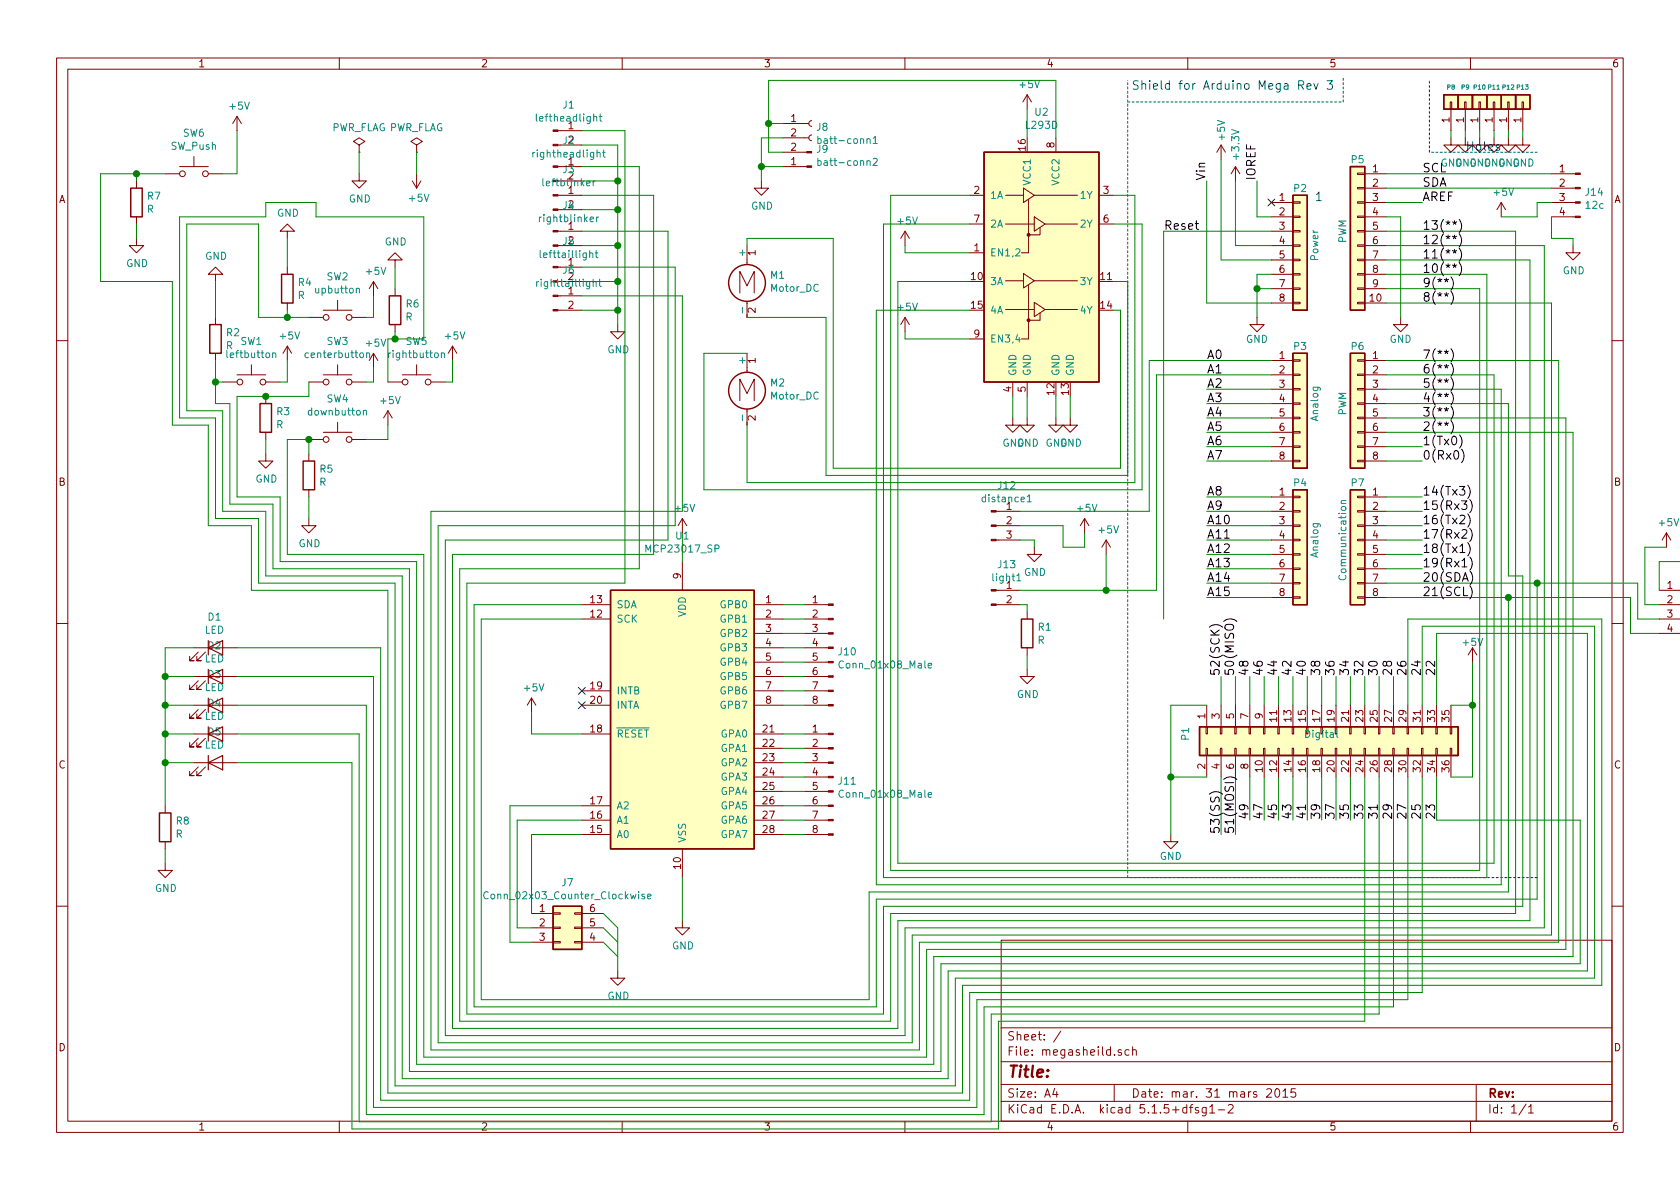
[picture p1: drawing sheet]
<svg xmlns="http://www.w3.org/2000/svg" width="297mm" height="210mm" viewBox="0 0 297 210" stroke-linecap="round" stroke-linejoin="round" font-family="sans-serif">
<g fill="none" stroke="#840000" stroke-width=".18">
<path d="M10 10.3h277v189.9h-277zM12 12.2h273v186.1h-273zM60 10.3v1.9M110 10.3v1.9M160 10.3v1.9M181.6 16.8v2.5M181.6 16.8l-.8 1.2M181.6 16.8l.8 1.2M210 10.3v1.9M256.4 18h.3v1.3h-.3zM256.5 19.3v3.8M259 18h.2v1.3h-.2z"/>
<path d="M259.1 19.3v3.8M260 10.3v1.9M261.5 18h.2v1.3h-.2zM261.6 19.3v3.8M264 18h.3v1.3h-.3zM264.2 19.3v3.8M266.6 18h.2v1.3h-.2zM266.7 19.3v3.8M269.1 18h.3v1.3h-.3zM269.2 19.3v3.8M24.1 32v1.3M24.1 38.3v1.3"/>
<path d="M29.2 30.7h2.5M31.7 29.5h5.1M34.3 27.7v1.8M36.8 30.7h2.6M41.9 20.6l-.8 1.2M41.9 20.6v2.5M41.9 20.6l.8 1.2M63.5 30.7v1.3h1.3l-1.3 1.3-1.3-1.3h1.3M63.5 25.6l1-.6-1-.6-1 .6 1 .6v1.3M63.5 26.9h.1M72.9 32l.8 1.3M73.7 25.6l1-.6-1-.6-1.1 .6 1.1 .6v1.3"/>
<path d="M73.7 26.9h.1M73.7 30.7v2.6M74.4 32l-.7 1.3M98.7 25.6h4.2M98.7 23.1h4.2M98.7 29.5h4.2M98.7 37.1h4.2M98.7 34.5h4.2M99.1 32h3.8M134.6 32v1.3h1.3l-1.3 1.2-1.3-1.2h1.3M138.4 29.5h4.2M138.4 24.4h4.6"/>
<path d="M138.4 21.8h4.6M138.4 26.9h4.2M143.5 23.9l-.3 .1-.2 .3 .1 .4 .4 .2M143.5 21.3l-.3 .1-.2 .4 .1 .3 .4 .2M171.4 34.5h2.6M171.4 39.6h2.6M177.8 34.5h3.2M177.8 39.6h5.1M181 33.3l1.9 1.2-1.9 1.3zM181.9 35.3v9.4h-1.3M182.9 38.3l1.9 1.3-1.9 1.3zM182.9 34.5h7.6"/>
<path d="M184.8 39.6h5.7M186.7 24.4v2.5M194.3 34.5h2.5M194.3 39.6h2.5M215.9 25.6v2.6M215.9 25.6l-.8 1.3M215.9 25.6l.8 1.3M218.4 29.5v2.5M218.4 29.5l-.7 1.2M218.4 29.5l.8 1.2M224.8 35.8h3.8M224.8 38.3h3.8"/>
<path d="M228.6 38.2h1.3v.3h-1.3zM228.6 35.7h1.3v.2h-1.3zM240 38.2h1.3v.3h-1.3zM240 35.7h1.3v.2h-1.3zM240 33.1h1.3v.3h-1.3zM240 30.6h1.3v.3h-1.3zM241.3 30.7h3.8M241.3 33.3h3.8M241.3 35.8h3.8M241.3 38.3h3.8M256.5 24.4v1.2h1.3l-1.3 1.3-1.2-1.3h1.2M259.1 24.4v1.2h1.2l-1.2 1.3-1.3-1.3h1.3"/>
<path d="M261.6 24.4v1.2h1.3l-1.3 1.3-1.3-1.3h1.3M264.2 24.4v1.2h1.2l-1.2 1.3-1.3-1.3h1.3M265.4 35.8l-.7 1.3M265.4 35.8v2.5M265.4 35.8l.8 1.3M266.7 24.4v1.2h1.3l-1.3 1.3-1.3-1.3h1.3M269.2 24.4v1.2h1.3l-1.3 1.3-1.2-1.3h1.2M274.3 30.7h4.2M274.3 33.3h4.2M274.3 35.8h4.2M274.3 38.3h4.2M24.1 42.2v1.2h1.3l-1.3 1.3-1.2-1.3h1.2"/>
<path d="M38.1 48.5h-1.3l1.3-1.3 1.3 1.3h-1.3v1.3M38.1 56.1v1.3M50.8 40.9h-1.3l1.3-1.3 1.3 1.3h-1.3v1.3M50.8 47.2v1.3M50.8 53.6v1.3M54.6 56.1h2.5M57.1 54.9h5.1M59.7 53.1v1.8M62.2 56.1h2.6M66 49.8l-.7 1.2M66 49.8v2.5M66 49.8l.8 1.2"/>
<path d="M69.8 46h-1.2l1.2-1.3 1.3 1.3h-1.3v1.2M69.8 51v1.3M69.8 57.4v1.3M98.7 54.9h4.2M98.7 43.4h4.2M98.7 40.9h4.2M98.7 47.2h4.2M98.7 52.3h4.2M99.1 49.8h3.8M109.2 57.4v1.3h1.3l-1.3 1.2-1.3-1.2h1.3M130.8 51.8v-3.8l1.3 2.5 1.2-2.5v3.8M132.1 43.4v3.4"/>
<path d="M132.1 53.3v2.8M160 40.9v2.5M160 56.1v2.6M160 56.1l-.7 1.3M160 56.1l.8 1.3M160 40.9l-.7 1.3M160 40.9l.8 1.3M171.4 44.7h2.6M171.4 59.9h2.6M177.8 54.7h5.1M177.8 49.7h3.2M181 48.4l1.9 1.3-1.9 1.2z"/>
<path d="M181.9 50.4v9.5h-1.3M182.9 53.5l1.9 1.2-1.9 1.3zM182.9 49.7h7.6M183.9 55.4v1.2h-2M183.9 40.3v1.2h-2M184.8 54.7h5.7M222.2 56.1v1.3h1.3l-1.3 1.3-1.2-1.3h1.2M224.8 43.4h3.8M224.8 40.9h3.8M224.8 53.6h3.8M224.8 46h3.8M224.8 48.5h3.8"/>
<path d="M224.8 51h3.8M228.6 48.4h1.3v.2h-1.3zM228.6 50.9h1.3v.3h-1.3zM228.6 53.5h1.3v.2h-1.3zM228.6 45.8h1.3v.3h-1.3zM228.6 40.8h1.3v.2h-1.3zM228.6 43.3h1.3v.3h-1.3zM240 45.8h1.3v.3h-1.3zM240 48.4h1.3v.2h-1.3zM240 50.9h1.3v.3h-1.3zM240 53.5h1.3v.2h-1.3zM240 43.3h1.3v.3h-1.3z"/>
<path d="M240 40.8h1.3v.2h-1.3zM241.3 43.4h3.8M241.3 40.9h3.8M241.3 53.6h3.8M241.3 46h3.8M241.3 48.5h3.8M241.3 51h3.8M247.6 56.1v1.3h1.3l-1.3 1.3-1.2-1.3h1.2M278.1 43.4v1.3h1.3l-1.3 1.3-1.2-1.3h1.2M10 60.2h2M38.1 62.5v1.2M39.4 67.6h2.5"/>
<path d="M41.9 66.3h5.1M44.4 64.5v1.8M47 67.6h2.5M47 70.1v1.3M47 76.4v1.3M50.8 61.2l-.8 1.3M50.8 61.2v2.5M50.8 61.2l.8 1.3M54.6 67.6h2.5M54.6 77.7h2.5M57.1 66.3h5.1M57.1 76.4h5.1"/>
<path d="M59.7 64.5v1.8M59.7 74.7v1.7M62.2 67.6h2.6M62.2 77.7h2.6M66 62.5v2.5M66 62.5l-.7 1.2M66 62.5l.8 1.2M68.6 67.6h2.5M68.6 72.6l-.8 1.3M68.6 72.6v2.6M68.6 72.6l.7 1.3M71.1 66.3h5.1"/>
<path d="M73.7 64.5v1.8M76.2 67.6h2.5M80 61.2l-.8 1.3M80 61.2v2.5M80 61.2l.8 1.3M130.8 70.9v-3.8l1.3 2.5 1.2-2.5v3.8M132.1 62.5v3.3M132.1 72.3v2.9M179.1 73.9v1.3h1.2l-1.2 1.2-1.3-1.2h1.3M179.1 67.6v2.5M181.6 73.9v1.3h1.3l-1.3 1.2-1.3-1.2h1.3M181.6 67.6v2.5"/>
<path d="M186.7 73.9v1.3h1.3l-1.3 1.2-1.3-1.2h1.3M189.2 73.9v1.3h1.3l-1.3 1.2-1.2-1.2h1.2M224.8 66.3h3.8M224.8 63.7h3.8M224.8 68.8h3.8M224.8 71.4h3.8M224.8 73.9h3.8M224.8 76.4h3.8M224.8 79h3.8M228.6 76.3h1.3v.3h-1.3zM228.6 78.9h1.3v.2h-1.3zM228.6 73.8h1.3v.2h-1.3z"/>
<path d="M228.6 68.7h1.3v.3h-1.3zM228.6 66.2h1.3v.2h-1.3zM228.6 63.6h1.3v.3h-1.3zM228.6 71.2h1.3v.3h-1.3zM240 76.3h1.3v.3h-1.3zM240 78.9h1.3v.2h-1.3zM240 73.8h1.3v.2h-1.3zM240 68.7h1.3v.3h-1.3zM240 66.2h1.3v.2h-1.3zM240 63.6h1.3v.3h-1.3zM240 71.2h1.3v.3h-1.3zM241.3 66.3h3.8"/>
<path d="M241.3 63.7h3.8M241.3 68.8h3.8M241.3 71.4h3.8M241.3 73.9h3.8M241.3 76.4h3.8M241.3 79h3.8M285 60.2h2M47 80.3v1.2h1.3l-1.3 1.3-1.3-1.3h1.3M54.6 91.7v1.3h1.3l-1.3 1.2-1.3-1.2h1.3M54.6 80.3v1.2M54.6 86.6v1.3M120.6 91.7l-.7 1.3"/>
<path d="M120.6 91.7v2.5M120.6 99.3v5.1M120.6 91.7l.8 1.3M176.1 90.4h4.2M176.1 93h4.2M176.1 95.5h4.2M182.9 96.8v1.2h1.2l-1.2 1.3-1.3-1.3h1.3M191.8 91.7l-.8 1.3M191.8 91.7v2.5M191.8 91.7l.7 1.3M195.6 95.5l-.8 1.3M195.6 95.5v2.5"/>
<path d="M195.6 95.5l.7 1.3M224.8 81.5h3.8M224.8 87.9h3.8M224.8 90.4h3.8M224.8 93h3.8M224.8 95.5h3.8M224.8 98h3.8M228.6 81.4h1.3v.3h-1.3zM228.6 97.9h1.3v.3h-1.3zM228.6 92.8h1.3v.3h-1.3zM228.6 90.3h1.3v.2h-1.3zM228.6 87.8h1.3v.2h-1.3z"/>
<path d="M228.6 95.4h1.3v.2h-1.3zM240 97.9h1.3v.3h-1.3zM240 92.8h1.3v.3h-1.3zM240 90.3h1.3v.2h-1.3zM240 87.8h1.3v.2h-1.3zM240 95.4h1.3v.2h-1.3zM240 81.4h1.3v.3h-1.3zM241.3 81.5h3.8M241.3 87.9h3.8M241.3 90.4h3.8M241.3 93h3.8M241.3 95.5h3.8"/>
<path d="M241.3 98h3.8M294.6 94.2l-.7 1.3M294.6 94.2v2.6M294.6 94.2l.8 1.3M10 110.3h2M34.3 119.6h2.5M34.3 114.5h2.5M35.1 115.3l-1.6 1.5h.8h-.8v-.7M36.3 115.3l-1.5 1.5h.8h-.8v-.7M39.4 119.6h2.5M39.4 114.5h2.5M102.9 109.5h5"/>
<path d="M102.9 106.9h5M133.3 119.6h5.1M133.3 117.1h5.1M133.3 114.5h5.1M133.3 112h5.1M133.3 109.5h5.1M133.3 106.9h5.1M142.2 119.6h4.3M142.2 117.1h4.3M142.2 114.5h4.3M142.2 112h4.3M142.2 109.5h4.3"/>
<path d="M142.2 106.9h4.3M176.1 106.9h4.2M176.1 104.4h4.2M181.6 118.4v1.2h1.3l-1.3 1.3-1.3-1.3h1.3M181.6 108.2v1.3M181.6 114.5v1.3M224.8 100.6h3.8M224.8 103.1h3.8M224.8 105.7h3.8M228.6 100.5h1.3v.2h-1.3zM228.6 103h1.3v.2h-1.3zM228.6 105.5h1.3v.3h-1.3z"/>
<path d="M240 100.5h1.3v.2h-1.3zM240 103h1.3v.2h-1.3zM240 105.5h1.3v.3h-1.3zM241.3 100.6h3.8M241.3 103.1h3.8M241.3 105.7h3.8M260.3 114.5l-.7 1.3M260.3 114.5v2.6M260.3 114.5l.8 1.3M285 110.3h2M293.4 112h3.7M293.4 109.5h3.7"/>
<path d="M293.4 106.9h3.7M293.4 104.4h3.7M34.3 124.7h2.5M34.3 129.8h2.5M34.3 134.9h7.6M35.1 135.6l-1.6 1.6h.8h-.8v-.8M35.1 130.6l-1.6 1.5h.8h-.8v-.8M35.1 125.5l-1.6 1.5h.8h-.8v-.8M35.1 120.4l-1.6 1.5h.8h-.8v-.7M36.3 135.6l-1.5 1.6h.8h-.8v-.8M36.3 130.6l-1.5 1.5h.8h-.8v-.8M36.3 125.5l-1.5 1.5h.8h-.8v-.8"/>
<path d="M36.3 120.4l-1.5 1.5h.8h-.8v-.7M39.4 124.7h2.5M39.4 129.8h2.5M94 123.4l-.8 1.3M94 123.4v2.6M94 123.4l.7 1.3M102.9 124.7h5M102.9 122.2h5M102.9 129.8h5M133.3 124.7h5.1M133.3 122.2h5.1M133.3 129.8h5.1"/>
<path d="M133.3 132.3h5.1M133.3 134.9h5.1M133.3 137.4h5.1M133.3 139.9h5.1M142.2 124.7h4.3M142.2 122.2h4.3M142.2 129.8h4.3M142.2 132.3h4.3M142.2 134.9h4.3M142.2 137.4h4.3M142.2 139.9h4.3M213.2 128.5h.3v1.3h-.3z"/>
<path d="M213.2 132.3h.3v1.3h-.3zM213.4 124.7v3.8M213.4 133.6v3.8M215.8 128.5h.2v1.3h-.2zM215.8 132.3h.2v1.3h-.2zM215.9 124.7v3.8M215.9 133.6v3.8M218.3 128.5h.3v1.3h-.3zM218.3 132.3h.3v1.3h-.3zM218.4 124.7v3.8M218.4 133.6v3.8M220.9 128.5h.2v1.3h-.2z"/>
<path d="M220.9 132.3h.2v1.3h-.2zM221 124.7v3.8M221 133.6v3.8M223.4 128.5h.2v1.3h-.2zM223.4 132.3h.2v1.3h-.2zM223.5 124.7v3.8M223.5 133.6v3.8M225.9 128.5h.3v1.3h-.3zM225.9 132.3h.3v1.3h-.3zM226.1 124.7v3.8M226.1 133.6v3.8M228.5 128.5h.2v1.3h-.2z"/>
<path d="M228.5 132.3h.2v1.3h-.2zM228.6 124.7v3.8M228.6 133.6v3.8M231 128.5h.3v1.3h-.3zM231 132.3h.3v1.3h-.3zM231.1 124.7v3.8M231.1 133.6v3.8M233.6 128.5h.2v1.3h-.2zM233.6 132.3h.2v1.3h-.2zM233.7 124.7v3.8M233.7 133.6v3.8M236.1 128.5h.2v1.3h-.2z"/>
<path d="M236.1 132.3h.2v1.3h-.2zM236.2 124.7v3.8M236.2 133.6v3.8M238.6 128.5h.3v1.3h-.3zM238.6 132.3h.3v1.3h-.3zM238.8 124.7v3.8M238.8 133.6v3.8M241.2 128.5h.2v1.3h-.2zM241.2 132.3h.2v1.3h-.2zM241.3 124.7v3.8M241.3 133.6v3.8M243.7 128.5h.3v1.3h-.3z"/>
<path d="M243.7 132.3h.3v1.3h-.3zM243.8 124.7v3.8M243.8 133.6v3.8M246.3 128.5h.2v1.3h-.2zM246.3 132.3h.2v1.3h-.2zM246.4 124.7v3.8M246.4 133.6v3.8M248.8 128.5h.2v1.3h-.2zM248.8 132.3h.2v1.3h-.2zM248.9 124.7v3.8M248.9 133.6v3.8M251.3 128.5h.3v1.3h-.3z"/>
<path d="M251.3 132.3h.3v1.3h-.3zM251.5 124.7v3.8M251.5 133.6v3.8M253.9 128.5h.2v1.3h-.2zM253.9 132.3h.2v1.3h-.2zM254 124.7v3.8M254 133.6v3.8M256.4 128.5h.3v1.3h-.3zM256.4 132.3h.3v1.3h-.3zM256.5 124.7v3.8M256.5 133.6v3.8M29.2 152.6v1.3h1.3l-1.3 1.3-1.3-1.3h1.3"/>
<path d="M29.2 142.5v1.3M29.2 148.8v1.3M102.9 147.6h5M102.9 145h5M102.9 142.5h5M120.6 150.1v5.1M133.3 147.6h5.1M133.3 145h5.1M133.3 142.5h5.1M142.2 147.6h4.3M142.2 145h4.3M142.2 142.5h4.3"/>
<path d="M207 147.6v1.2h1.3l-1.3 1.3-1.3-1.3h1.3M10 160.2h2M94 161.5h3.8M94 164.1h3.8M94 166.6h3.8M97.8 166.5h1.3v.2h-1.3zM97.8 161.4h1.3v.3h-1.3zM97.8 164h1.3v.2h-1.3zM101.6 166.5h1.3v.2h-1.3zM101.6 161.4h1.3v.3h-1.3zM101.6 164h1.3v.2h-1.3zM102.9 161.5h3.8"/>
<path d="M102.9 164.1h3.8M102.9 166.6h3.8M109.2 171.7v1.3h1.3l-1.3 1.2-1.3-1.2h1.3M120.6 162.8v1.3h1.3l-1.3 1.2-1.2-1.2h1.2M177 166.3h108v32h-108zM285 160.2h2M60 198.3v1.9M110 198.3v1.9M160 198.3v1.9M177 194.8h108M177 191.8h108M177 187.8h108"/>
<path d="M177 181.8h108M186.5 192.5l-.4 1h1M186.8 193v1M187.6 182.3l-1.3 2M197 191.8v3M198.3 185.7a.37 .37 0 0 0-.6 .1l.1 .2 .5 .2v.1l-.2 .3-.4-.1M199.6 185.7l-.4-.1-.3 .3 .1 .6 .2 .1 .4-.1M200.3 185.7a.37 .37 0 0 1 .6 .1v.8M200.3 185.1v1.5M210 198.3v1.9M210.3 195.8h.6M210.9 195.3l-.4 .2v1.3"/>
<path d="M211.9 195.9l-.4-.1-.2 .2 .1 .3 .5 .1v.3h-.6M213.3 195.8v1.2l-.3 .3h-.4M213.3 195.9l-.5-.1-.3 .3 .1 .6 .2 .1 .5-.1M213.9 195.8l.4-.5v1.5M213.9 196.8h.9M215.4 196.3h1.1M217.2 195.5l.2-.2h.4l.2 .5-.9 1h.9M224 192.7l.2-.2h.3l.3 .2v.3v.2l-.9 .8h.9M225.6 192.6l.2-.1a.8 .8 0 0 1 .5 .8 .8 .8 0 0 1-.5 .7 1 1 0 0 1-.2-1.4zM226.8 193l.5-.5v1.5M226.8 194h.9M229 192.5h-.7l-.1 .7 .3-.1 .5 .1 .1 .2-.1 .5-.2 .1-.6-.1"/>
<path d="M260 198.3v1.9M261 191.8v6.5M269.8 195.2l-1.2 2M270.3 195.8l.4-.5v1.5M270.3 196.8h.8"/>
<circle cx="32.3" cy="30.7" r=".51"/>
<circle cx="36.3" cy="30.7" r=".51"/>
<circle cx="57.7" cy="56.1" r=".51"/>
<circle cx="61.7" cy="56.1" r=".51"/>
<circle cx="42.4" cy="67.6" r=".51"/>
<circle cx="46.5" cy="67.6" r=".51"/>
<circle cx="57.7" cy="77.7" r=".51"/>
<circle cx="57.7" cy="67.6" r=".51"/>
<circle cx="61.7" cy="67.6" r=".51"/>
<circle cx="61.7" cy="77.7" r=".51"/>
<circle cx="71.6" cy="67.6" r=".51"/>
<circle cx="75.7" cy="67.6" r=".51"/>
</g>
<g fill="none" stroke="#008484" stroke-width=".18">
<path d="M100.1 24.2v.9a.39 .39 0 0 1-.5 .4M100.1 35.6v.9a.39 .39 0 0 1-.5 .4M104.9 32v.9M105 20.7l.2-.1h.3v.8M105.2 32l-.3 .3M105.5 38.4v.8M105.6 27.1l.1-.2 .3 .1 .1 .8M105.8 38.4l-.3 .2M105.9 20.6h.5M106.1 20.2v1.1l.3 .1M106.5 26.9h.5M106.7 26.5v1.1l.3 .2"/>
<path d="M144.6 24.6l.4-.1 .2 .3-.1 .5h-.5M144.6 28.5l.4-.1 .2 .2-.1 .6h-.5M144.6 24.1v1.3M144.6 28v1.3M154.4 24.5l.4-.4v1.3M154.4 28.1l.5-.1 .2 .3-.8 1h.8M154.4 25.4h.7M269.7 28.1v1.3l-.7-1.3v1.3M270.3 28.1a.64 .64 0 0 1 .7 .6 .64 .64 0 0 1-.7 .7zM63 51.1l.2-.1h.3l.1 .8M94.9 49.8v.8M95.2 49.8l-.3 .2"/>
<path d="M95.5 44.3v1.1l.2 .2M100.1 42v.9a.39 .39 0 0 1-.5 .4M104.3 44.9l.1-.2 .3 .1 .1 .8M104.9 49.9l.2-.1 .3 .1v.7M105.2 44.7h.5M105.4 44.3v1.1l.3 .2M105.8 49.8h.5M106 49.4v1.1l.3 .1M48.2 62.5l.2-.1 .3 .1 .1 .7M48.2 62.4v.8M64.2 72.7l.2-.1h.3l.1 .8M64.8 62.5l.2-.1 .3 .1 .1 .7"/>
<path d="M64.8 62.4v.8M78 62.5l.2-.1 .3 .1 .1 .7M78 62.4v.8M181.6 87.8l.4-.3v1.2M181.6 88.7h.7M237.1 89h.9M238 88.5l-.8 .1-.1 .3 .2 .1M164.1 117.7l.6-.1v-.3h-.4l-.2 .2 .1 .6h.5M179.8 102.7h.7M236.4 129.1v1.1l.2 .2M86.3 157.8a.6 .6 0 0 0-.8 .4 .6 .6 0 0 0 .6 .7l.2-.1M113.9 158.2l-.2-.1-.2 .2v.2l.4 .1v.3h-.4"/>
<path d="M114.5 158.5l.6-.1-.1-.2-.3-.1-.2 .2 .1 .6h.4M164.1 140.6l.6-.1v-.3h-.4l-.2 .1 .1 .6h.5"/>
</g>
<g fill="#840000" stroke="#840000" stroke-width=".18">
<path d="M146.5 124.6h.8v.2h-.8z"/>
<path d="M146.5 122h.8v.3h-.8z"/>
<path d="M146.5 119.5h.8v.3h-.8z"/>
<path d="M146.5 117h.8v.2h-.8z"/>
<path d="M146.5 114.4h.8v.3h-.8z"/>
<path d="M146.5 111.9h.8v.2h-.8z"/>
<path d="M146.5 109.3h.8v.3h-.8z"/>
<path d="M146.5 106.8h.8v.3h-.8z"/>
<path d="M175.3 106.8h.8v.3h-.8z"/>
<path d="M175.3 104.3h.8v.2h-.8z"/>
<path d="M97.8 25.5h.9v.3h-.9z"/>
<path d="M97.8 23h.9v.2h-.9z"/>
<path d="M97.8 29.3h.9v.3h-.9z"/>
<path d="M97.8 37h.9v.2h-.9z"/>
<path d="M97.8 34.4h.9v.3h-.9z"/>
<path d="M146.5 147.4h.8v.3h-.8z"/>
<path d="M146.5 144.9h.8v.3h-.8z"/>
<path d="M146.5 142.4h.8v.2h-.8z"/>
<path d="M146.5 139.8h.8v.3h-.8z"/>
<path d="M146.5 137.3h.8v.2h-.8z"/>
<path d="M146.5 134.7h.8v.3h-.8z"/>
<path d="M146.5 132.2h.8v.3h-.8z"/>
<path d="M146.5 129.7h.8v.2h-.8z"/>
<path d="M97.8 43.3h.9v.3h-.9z"/>
<path d="M97.8 40.8h.9v.2h-.9z"/>
<path d="M142.6 26.8h.9v.2h-.9z"/>
<path d="M142.6 29.3h.9v.3h-.9z"/>
<path d="M97.8 47.1h.9v.3h-.9z"/>
<path d="M97.8 54.7h.9v.3h-.9z"/>
<path d="M97.8 52.2h.9v.2h-.9z"/>
<path d="M175.3 95.4h.8v.2h-.8z"/>
<path d="M175.3 92.8h.8v.3h-.8z"/>
<path d="M175.3 90.3h.8v.2h-.8z"/>
<path d="M278.5 38.2h.9v.3h-.9z"/>
<path d="M278.5 35.7h.9v.2h-.9z"/>
<path d="M278.5 33.1h.9v.3h-.9z"/>
<path d="M278.5 30.6h.9v.3h-.9z"/>
<circle cx="181.9" cy="56.6" r=".25"/>
<circle cx="181.9" cy="41.5" r=".25"/>
</g>
<g fill="none" stroke="#840000" stroke-width=".25">
<path d="M255.3 16.8h2.5v2.5h-2.5zM257.8 16.8h2.5v2.5h-2.5zM260.3 16.8h2.6v2.5h-2.6zM262.9 16.8h2.5v2.5h-2.5zM265.4 16.8h2.6v2.5h-2.6zM268 16.8h2.5v2.5h-2.5zM23.1 33.3h2v5h-2zM174 26.9h20.3v40.7h-20.3zM228.6 34.5h2.5v20.4h-2.5zM238.8 29.5h2.5v25.4h-2.5zM37.1 57.4h2v5.1h-2zM49.8 48.5h2v5.1h-2z"/>
<path d="M68.8 52.3h2.1v5.1h-2.1zM46 71.4h2v5h-2zM228.6 62.5h2.5v20.3h-2.5zM238.8 62.5h2.5v20.3h-2.5zM53.6 81.5h2v5.1h-2zM228.6 86.6h2.5v20.3h-2.5zM238.8 86.6h2.5v20.3h-2.5zM107.9 104.4h25.4v45.7h-25.4zM180.6 109.5h2v5h-2zM212.1 128.5h45.7v5.1h-45.7zM28.2 143.8h2v5h-2zM97.8 160.3h5.1v7.6h-5.1z"/>
<circle cx="132.1" cy="50" r="3.3"/>
<circle cx="132.1" cy="69.1" r="3.3"/>
</g>
<g fill="#ffffc2" stroke="#ffffc2" stroke-width=".18">
<path d="M97.8 160.3h5.1v7.6h-5.1z"/>
<path d="M107.9 104.4h25.4v45.7h-25.4z"/>
<path d="M255.3 16.8h2.5v2.5h-2.5z"/>
<path d="M228.6 62.5h2.5v20.3h-2.5z"/>
<path d="M212.1 128.5h45.7v5.1h-45.7z"/>
<path d="M238.8 86.6h2.5v20.3h-2.5z"/>
<path d="M228.6 86.6h2.5v20.3h-2.5z"/>
<path d="M238.8 62.5h2.5v20.3h-2.5z"/>
<path d="M238.8 29.5h2.5v25.4h-2.5z"/>
<path d="M228.6 34.5h2.5v20.4h-2.5z"/>
<path d="M268 16.8h2.5v2.5h-2.5z"/>
<path d="M265.4 16.8h2.6v2.5h-2.6z"/>
<path d="M262.9 16.8h2.5v2.5h-2.5z"/>
<path d="M257.8 16.8h2.5v2.5h-2.5z"/>
<path d="M174 26.9h20.3v40.7h-20.3z"/>
<path d="M260.3 16.8h2.6v2.5h-2.6z"/>
</g>
<path d="M36.8 119.6l2.6-1.2v2.5zM36.8 114.5l2.6-1.2v2.5zM36.8 113.3v2.5M36.8 118.4v2.5M36.8 134.9l2.6-1.3v2.5zM36.8 129.8l2.6-1.3v2.6zM36.8 124.7l2.6-1.3v2.6zM36.8 123.4v2.6M36.8 128.5v2.6M36.8 133.6v2.5" fill="none" stroke="#840000" stroke-width=".2"/>
<path d="M199.4 18h38.1M237.5 18v-4.4M252.7 26.9v-12.7M271.8 26.9h-19.1M199.4 155.2v-141M271.8 155.2h-72.4" fill="none" stroke="#0000c2" stroke-width=".18" stroke-dasharray=".4 .4"/>
<g fill="none" stroke="#008400" stroke-width=".18">
<path d="M181.6 19.3v5.1M24.1 30.7v1.3M24.1 39.6v2.6M29.2 30.7h-11.4v19.1h12.7v25.4h6.3v17.8h7.6v11.4h24.2v88.9h101.6v-19.1h113v-64.7h-34.3v15.2M41.9 23.1v7.6h-2.5M63.5 26.9v3.8M73.7 26.9v3.8M102.9 23.1h7.6v80h-28v76.2h73.7v-19h113v-58.5h-2.5v-30.4h-21.6M102.9 34.5h12.7v63.5h-35.6v83.9h78.7v-19.1h111.8v-116.8h-25.4M102.9 29.5h10.1v71.1h-31.7v80h76.2v-19.1h110.5v-120.6h-22.9M102.9 25.6h6.3v31.8M102.9 32h6.3"/>
<path d="M102.9 37.1h6.3M134.6 29.5h3.8M135.9 21.8h2.5M138.4 24.4h-3.8v7.6M171.4 34.5h-13.9v119.4h104.1v-102.9h-16.5M171.4 39.6h-15.2v115.6h106.7v-106.7h-17.8M186.7 24.4v-10.2h-50.8v12.7h2.5M196.8 39.6h5.1v47h-77.4v-24.1h7.6M196.8 34.5h3.9v50.8h-68.6v-10.1M213.4 32v21.6h11.4M215.9 28.2v17.8h8.9M218.4 32v11.4h6.4"/>
<path d="M222.2 32v6.3h2.6M245.1 30.7h29.2M245.1 33.3h29.2M245.1 35.8h6.4M245.1 38.3h2.5v17.8M256.5 23.1v1.3M259.1 23.1v1.3M261.6 23.1v1.3M264.2 23.1v1.3M266.7 23.1v1.3M269.2 23.1v1.3M274.3 35.8h-2.5v2.5h-6.4"/>
<path d="M274.3 38.3v3.9h3.8v1.2M38.1 49.8v6.3M50.8 42.2v5M50.8 54.9v1.2M54.6 56.1h-8.9v-16.5h-12.7v33h6.4v17.8h7.6v11.4h24.1v88.9h96.5v-19h113.1v-59.7h-26.7v12.7M66 52.3v3.8h-1.2M69.8 47.2v3.8M69.8 58.7v1.2M102.9 40.9h15.2v54.6h-39.4v87.6h81.3v-19h113v-120.7h-27.9M102.9 52.3h17.7v38.1h-44.4v95.3h86.4v-19.1h113v-102.9h-30.5M102.9 43.4h6.3M102.9 47.2h16.5v45.8h-41.9v91.4h83.8v-19.1h113v-111.7h-29.2"/>
<path d="M102.9 49.8h6.3M102.9 54.9h6.3M132.1 43.4v-1.2h15.2v40.6h50.8v-27.9h-1.3M160 43.4v1.3h11.4M160 58.7v1.2h11.4M171.4 49.8h-12.7v102.8h105.5v-86.3h-19.1M171.4 54.9h-16.5v101.6h110.5v-87.7h-20.3M196.8 49.8h2.6v34.3h-53.4v-28h-13.9M222.2 51h2.6M224.8 40.9h-19.1v68.6M224.8 48.5h-2.6v7.6M38.1 63.7v7.7h2.5v17.7h7.7v11.5h24.1v88.9h94v-19.1h113v-25.4h-25.4v-7.6"/>
<path d="M38.1 67.6h1.3M47 77.7v2.6M50.8 63.7v3.9h-1.3M54.6 67.6v2.5h-12.7v17.8h7.6v11.4h24.2v88.9h91.4v-19h113v-92.8h-33M66 65v2.6h-1.2M68.6 67.6v-7.7h6.3v-21.6h-19v-2.5h-8.9v2.5h-15.3v35.6h6.4v17.8h7.6v11.4h24.1v88.9h99.1v-19h113v-62.3h-30.4v14M68.6 75.2v2.5h-3.8M80 63.7v3.9h-1.3M179.1 70.1v3.8M181.6 70.1v3.8M186.7 70.1v3.8M189.2 70.1v3.8"/>
<path d="M213.4 73.9h11.4M213.4 76.4h11.4M213.4 71.4h11.4M213.4 79h11.4M213.4 68.8h11.4M224.8 63.7h-21.6v26.7h-22.9M224.8 66.3h-20.3v38.1h-24.2M245.1 73.9h31.8v94h-113.1v19h-88.9v-88.9h-24.1v-20.3h3.8v2.6M245.1 79h6.4M54.6 87.9v3.8M120.6 94.2v5.1M180.3 95.5h2.6v1.3"/>
<path d="M180.3 93h7.7v3.8h3.8v-2.6M195.6 98v6.4M213.4 95.5h11.4M213.4 98h11.4M213.4 87.9h11.4M213.4 90.4h11.4M213.4 93h11.4M213.4 81.5h11.4M245.1 95.5h6.4M245.1 98h6.4M245.1 87.9h6.4M245.1 90.4h6.4"/>
<path d="M245.1 93h6.4M245.1 81.5h6.4M294.6 96.8h-3.8v10.1h2.6M297.1 99.3h-3.7v5.1M29.2 119.6h5.1M34.3 114.5h-5.1v28M41.9 119.6h24.1v76.2h106.7v-19h76.2v-39.4M41.9 114.5h25.4v80.1h104.1v-19.1h80.1v-38.1M138.4 109.5h3.8M138.4 114.5h3.8M138.4 119.6h3.8M138.4 112h3.8"/>
<path d="M138.4 106.9h3.8M138.4 117.1h3.8M180.3 106.9h1.3v1.3M181.6 115.8v2.6M213.4 103.1h11.4M213.4 105.7h11.4M213.4 100.6h11.4M215.9 119.6v5.1M218.4 119.6v5.1M221 119.6v5.1M223.5 119.6v5.1M226.1 119.6v5.1"/>
<path d="M228.6 119.6v5.1M231.1 119.6v5.1M233.7 119.6v5.1M236.2 119.6v5.1M238.8 119.6v5.1M241.3 119.6v5.1M243.8 119.6v5.1M245.1 103.1h44.5v6.4h3.8M245.1 105.7h43.2v6.3h5.1M245.1 100.6h6.4M246.4 119.6v5.1M260.3 117.1v20.3h-3.8"/>
<path d="M266.7 105.7v52h-113v19.1h-68.6v-67.3h17.8M271.8 103.1v55.9h-116.9v19h-71.1v-71.1h19.1M29.2 129.8h5.1M29.2 134.9h5.1M29.2 124.7h5.1M41.9 129.8h21.6v68.6h111.8v-19.1h68.5v-41.9M41.9 124.7h22.9v72.4h109.2v-19.1h72.4v-40.6M41.9 134.9h20.3v64.7h114.3v-19h64.8v-43.2M94 126v3.8h8.9M138.4 129.8h3.8M138.4 134.9h3.8M138.4 124.7h3.8"/>
<path d="M138.4 137.4h3.8M138.4 122.2h3.8M138.4 139.9h3.8M138.4 132.3h3.8M207 137.4h6.4M213.4 124.7h-6.4v22.9M215.9 137.4v10.2M218.4 137.4v10.2M221 137.4v7.6M223.5 137.4v7.6M226.1 137.4v7.6M228.6 137.4v7.6"/>
<path d="M231.1 137.4v7.6M233.7 137.4v7.6M236.2 137.4v7.6M238.8 137.4v7.6M256.5 124.7h3.8M29.2 150.1v2.5M102.9 145h-11.5v19.1h2.6M102.9 147.6h-8.9v13.9M102.9 142.5h-12.7v24.1h3.8M120.6 155.2v7.6M138.4 147.6h3.8M138.4 145h3.8"/>
<path d="M138.4 142.5h3.8M106.7 161.5l2.5 2.6v7.6M106.7 164.1l2.5 2.5M106.7 166.6l2.5 2.6"/>
</g>
<g fill="none" stroke="#000" stroke-width=".18">
<path d="M256.8 39.2l.4 .2 .4-.2M258 38.8a1.78 1.78 0 0 1 0 2.3M256.5 51.5a1.78 1.78 0 0 1 0 2.3M256.5 49a1.78 1.78 0 0 1 0 2.3M256.8 46.9l.4 .1 .4-.1M256.8 44.3l.4 .2 .4-.2M256.8 41.8l.4 .1 .4-.1M258 46.4a1.78 1.78 0 0 1 0 2.4M258 43.9a1.78 1.78 0 0 1 0 2.3M258 41.3a1.78 1.78 0 0 1 0 2.4M256.5 64.2a1.78 1.78 0 0 1 0 2.3M256.5 74.4a1.78 1.78 0 0 1 0 2.3"/>
<path d="M256.5 71.8a1.78 1.78 0 0 1 0 2.4M256.5 69.3a1.78 1.78 0 0 1 0 2.3M256.5 66.7a1.78 1.78 0 0 1 0 2.4M256.5 61.7a1.78 1.78 0 0 1 0 2.3M258.1 76.9a1.78 1.78 0 0 1 0 2.3M258.4 79.4a1.78 1.78 0 0 1 0 2.4M259.5 85.8a1.78 1.78 0 0 1 0 2.3M259.5 90.9a1.78 1.78 0 0 1 0 2.3M259.5 96a1.78 1.78 0 0 1 0 2.3M259.9 88.3a1.78 1.78 0 0 1 0 2.4M259.9 93.4a1.78 1.78 0 0 1 0 2.4M259.9 98.5a1.78 1.78 0 0 1 0 2.3"/>
<path d="M213.8 110.9a1.7 1.7 0 0 1 2.4 0M216.4 109.9a1.7 1.7 0 0 1 2.3 0M259.9 103.6a1.78 1.78 0 0 1 0 2.3M259.9 101a1.78 1.78 0 0 1 0 2.4M216.4 137.8a1.7 1.7 0 0 1 2.3 0M213.8 140.4a1.78 1.78 0 0 1 2.4 0M230.8 142.3v.9M243.5 142.3v.9"/>
</g>
<path d="M229.6 15.1l.8-.1 .1-.2-.1-.4-.2-.1h-.6v1.5M230 15.1l.5 .7M231.1 15.3l.7-.2-.1-.2-.4-.1-.2 .2v.7h.6M232.3 14.8l.4 1 .3-1M234.6 14.3h1l-.5 .6 .4 .1v.6l-.2 .2h-.5l-.2-.2M265.1 25.6a.37 .37 0 0 0-.6 .2l.1 .2 .6 .3-.3 .3-.4-.1" fill="none" stroke="#0000c2" stroke-width=".18"/>
<g fill="#008400" stroke="#008400" stroke-width=".25">
<circle cx="38.1" cy="67.6" r=".51"/>
<circle cx="109.2" cy="54.9" r=".51"/>
<circle cx="109.2" cy="49.8" r=".51"/>
<circle cx="109.2" cy="43.4" r=".51"/>
<circle cx="109.2" cy="37.1" r=".51"/>
<circle cx="109.2" cy="32" r=".51"/>
<circle cx="195.6" cy="104.4" r=".51"/>
<circle cx="135.9" cy="21.8" r=".51"/>
<circle cx="134.6" cy="29.5" r=".51"/>
<circle cx="47" cy="70.1" r=".51"/>
<circle cx="29.2" cy="129.8" r=".51"/>
<circle cx="260.3" cy="124.7" r=".51"/>
<circle cx="207" cy="137.4" r=".51"/>
<circle cx="54.6" cy="77.7" r=".51"/>
<circle cx="50.8" cy="56.1" r=".51"/>
<circle cx="69.9" cy="59.9" r=".51"/>
<circle cx="222.3" cy="51" r=".51"/>
<circle cx="24.1" cy="30.7" r=".51"/>
<circle cx="29.2" cy="119.6" r=".51"/>
<circle cx="29.2" cy="134.9" r=".51"/>
<circle cx="266.7" cy="105.7" r=".51"/>
<circle cx="29.2" cy="124.7" r=".51"/>
<circle cx="271.8" cy="103.1" r=".51"/>
</g>
<path d="M224.2 35.2l1.2 1.2M225.4 35.2l-1.2 1.2M102.3 124.1l1.2 1.2M102.3 121.6l1.2 1.2M103.5 124.1l-1.2 1.2M103.5 121.6l-1.2 1.2" fill="none" stroke="#000084" stroke-width=".18"/>
<text font-size="2.8" fill="#840000" x="178" y="190.5">Title:</text>
<g font-size="2.1" fill="#0000c2">
<text x="200" y="15.9">Shield for Arduino Mega Rev 3</text>
<text x="259.1" y="26.7">Holes</text>
<text x="232.4" y="35.6">1</text>
</g>
<g font-size="2.1">
<text x="213.1" y="32" transform="rotate(-90 213.1 32)">Vin</text>
<text x="222" y="32" transform="rotate(-90 222 32)">IOREF</text>
<text x="251.5" y="35.6">AREF</text>
<text x="251.5" y="30.5">SCL</text>
<text x="251.5" y="33">SDA</text>
<text x="205.7" y="40.6">Reset</text>
<text x="251.5" y="40.6">13(**)</text>
<text x="251.5" y="45.7">11(**)</text>
<text x="251.5" y="43.2">12(**)</text>
<text x="251.5" y="53.3">8(**)</text>
<text x="251.5" y="50.8">9(**)</text>
<text x="251.5" y="48.3">10(**)</text>
<text x="213.4" y="63.5">A0</text>
<text x="251.5" y="63.5">7(**)</text>
<text x="213.4" y="66">A1</text>
<text x="213.4" y="68.6">A2</text>
<text x="213.4" y="71.1">A3</text>
<text x="251.5" y="66">6(**)</text>
<text x="251.5" y="71.1">4(**)</text>
<text x="251.5" y="68.6">5(**)</text>
<text x="213.4" y="76.2">A5</text>
<text x="213.4" y="73.7">A4</text>
<text x="251.5" y="76.2">2(**)</text>
<text x="251.5" y="73.7">3(**)</text>
<text x="213.4" y="81.3">A7</text>
<text x="213.4" y="78.7">A6</text>
<text x="251.5" y="81.3">0(Rx0)</text>
<text x="251.5" y="78.7">1(Tx0)</text>
<text x="213.4" y="87.6">A8</text>
<text x="251.5" y="87.6">14(Tx3)</text>
<text x="213.4" y="92.7">A10</text>
<text x="213.4" y="90.2">A9</text>
<text x="213.4" y="95.2">A11</text>
<text x="251.5" y="90.2">15(Rx3)</text>
<text x="251.5" y="92.7">16(Tx2)</text>
<text x="251.5" y="95.2">17(Rx2)</text>
<text x="213.4" y="97.8">A12</text>
<text x="213.4" y="100.3">A13</text>
<text x="251.5" y="97.8">18(Tx1)</text>
<text x="251.5" y="100.3">19(Rx1)</text>
<text x="213.4" y="105.4">A15</text>
<text x="213.4" y="102.9">A14</text>
<text x="251.5" y="105.4">21(SCL)</text>
<text x="251.5" y="102.9">20(SDA)</text>
<text x="215.6" y="119.6" transform="rotate(-90 215.6 119.6)">52(SCK)</text>
<text x="218.2" y="119.6" transform="rotate(-90 218.2 119.6)">50(MISO)</text>
<text x="220.7" y="119.6" transform="rotate(-90 220.7 119.6)">48</text>
<text x="223.3" y="119.6" transform="rotate(-90 223.3 119.6)">46</text>
<text x="225.8" y="119.6" transform="rotate(-90 225.8 119.6)">44</text>
<text x="228.3" y="119.6" transform="rotate(-90 228.3 119.6)">42</text>
<text x="230.9" y="119.6" transform="rotate(-90 230.9 119.6)">40</text>
<text x="233.4" y="119.6" transform="rotate(-90 233.4 119.6)">38</text>
<text x="236" y="119.6" transform="rotate(-90 236 119.6)">36</text>
<text x="238.5" y="119.6" transform="rotate(-90 238.5 119.6)">34</text>
<text x="241" y="119.6" transform="rotate(-90 241 119.6)">32</text>
<text x="243.6" y="119.6" transform="rotate(-90 243.6 119.6)">30</text>
<text x="246.1" y="119.6" transform="rotate(-90 246.1 119.6)">28</text>
<text x="248.7" y="119.6" transform="rotate(-90 248.7 119.6)">26</text>
<text x="251.2" y="119.6" transform="rotate(-90 251.2 119.6)">24</text>
<text x="253.7" y="119.6" transform="rotate(-90 253.7 119.6)">22</text>
<text x="215.6" y="147.6" transform="rotate(-90 215.6 147.6)">53(SS)</text>
<text x="218.2" y="147.6" transform="rotate(-90 218.2 147.6)">51(MOSI)</text>
<text x="220.7" y="145" transform="rotate(-90 220.7 145)">49</text>
<text x="223.3" y="145" transform="rotate(-90 223.3 145)">47</text>
<text x="225.8" y="145" transform="rotate(-90 225.8 145)">45</text>
<text x="228.3" y="145" transform="rotate(-90 228.3 145)">43</text>
<text x="230.9" y="145" transform="rotate(-90 230.9 145)">41</text>
<text x="233.4" y="145" transform="rotate(-90 233.4 145)">39</text>
<text x="236" y="145" transform="rotate(-90 236 145)">37</text>
<text x="238.5" y="145" transform="rotate(-90 238.5 145)">35</text>
<text x="241" y="145" transform="rotate(-90 241 145)">33</text>
<text x="243.6" y="145" transform="rotate(-90 243.6 145)">31</text>
<text x="246.1" y="145" transform="rotate(-90 246.1 145)">29</text>
<text x="248.7" y="145" transform="rotate(-90 248.7 145)">27</text>
<text x="251.2" y="145" transform="rotate(-90 251.2 145)">25</text>
<text x="253.7" y="145" transform="rotate(-90 253.7 145)">23</text>
</g>
<g font-size="2.1" fill="#840000">
<text x="178" y="184">Sheet: /</text>
<text x="178" y="186.7">File: megasheild.sch</text>
<text x="178" y="196.9">KiCad E.D.A. kicad 5.1.5+dfsg1-2</text>
<text x="178" y="194.1">Size: A4</text>
<text x="200" y="194.1">Date: mar. 31 mars 2015</text>
<text x="263" y="194.1">Rev:</text>
<text x="263" y="196.9">Id: 1/1</text>
</g>
<g font-size="1.8" fill="#840000">
<text x="35" y="11.9">1</text>
<text x="85" y="11.9">2</text>
<text x="135" y="11.9">3</text>
<text x="185" y="11.9">4</text>
<text x="235" y="11.9">5</text>
<text x="285" y="11.9">6</text>
<text x="100.5" y="22.9">1</text>
<text x="139.9" y="21.6">1</text>
<text x="256.3" y="21.7" transform="rotate(-90 256.3 21.7)">1</text>
<text x="258.8" y="21.7" transform="rotate(-90 258.8 21.7)">1</text>
<text x="261.4" y="21.7" transform="rotate(-90 261.4 21.7)">1</text>
<text x="263.9" y="21.7" transform="rotate(-90 263.9 21.7)">1</text>
<text x="266.4" y="21.7" transform="rotate(-90 266.4 21.7)">1</text>
<text x="269" y="21.7" transform="rotate(-90 269 21.7)">1</text>
<text x="100.5" y="29.2">1</text>
<text x="139.9" y="24.1">2</text>
<text x="139.9" y="29.2">1</text>
<text x="139.9" y="26.7">2</text>
<text x="181.4" y="26.6" transform="rotate(-90 181.4 26.6)">16</text>
<text x="186.4" y="26.1" transform="rotate(-90 186.4 26.1)">8</text>
<text x="10.4" y="35.9">A</text>
<text x="100.5" y="34.3">1</text>
<text x="172.2" y="34.3">2</text>
<text x="195.1" y="34.3">3</text>
<text x="226.2" y="35.6">1</text>
<text x="242.7" y="30.5">1</text>
<text x="242.7" y="33">2</text>
<text x="242.7" y="35.6">3</text>
<text x="275.7" y="30.5">1</text>
<text x="275.7" y="33">2</text>
<text x="275.7" y="35.6">3</text>
<text x="285.4" y="35.9">A</text>
<text x="100.5" y="40.6">1</text>
<text x="172.2" y="39.4">7</text>
<text x="195.1" y="39.4">6</text>
<text x="226.2" y="38.1">2</text>
<text x="226.2" y="40.6">3</text>
<text x="242.7" y="38.1">4</text>
<text x="242.7" y="40.6">5</text>
<text x="275.7" y="38.1">4</text>
<text x="100.5" y="47">1</text>
<text x="133.6" y="45.2" transform="rotate(-90 133.6 45.2)">1</text>
<text x="172.2" y="44.4">1</text>
<text x="226.2" y="43.2">4</text>
<text x="226.2" y="45.7">5</text>
<text x="242.7" y="43.2">6</text>
<text x="242.7" y="45.7">7</text>
<text x="100.5" y="52.1">1</text>
<text x="171.8" y="49.5">10</text>
<text x="194.6" y="49.5">11</text>
<text x="226.2" y="48.3">6</text>
<text x="226.2" y="50.8">7</text>
<text x="226.2" y="53.3">8</text>
<text x="242.2" y="53.3">10</text>
<text x="242.7" y="48.3">8</text>
<text x="242.7" y="50.8">9</text>
<text x="100.5" y="54.6">2</text>
<text x="133.6" y="55.3" transform="rotate(-90 133.6 55.3)">2</text>
<text x="171.8" y="54.6">15</text>
<text x="172.2" y="59.7">9</text>
<text x="194.6" y="54.6">14</text>
<text x="133.6" y="64.2" transform="rotate(-90 133.6 64.2)">1</text>
<text x="226.2" y="63.5">1</text>
<text x="242.7" y="63.5">1</text>
<text x="178.8" y="69.3" transform="rotate(-90 178.8 69.3)">4</text>
<text x="181.4" y="69.3" transform="rotate(-90 181.4 69.3)">5</text>
<text x="186.4" y="69.8" transform="rotate(-90 186.4 69.8)">12</text>
<text x="189" y="69.8" transform="rotate(-90 189 69.8)">13</text>
<text x="226.2" y="66">2</text>
<text x="226.2" y="68.6">3</text>
<text x="226.2" y="71.1">4</text>
<text x="242.7" y="66">2</text>
<text x="242.7" y="68.6">3</text>
<text x="242.7" y="71.1">4</text>
<text x="133.6" y="74.4" transform="rotate(-90 133.6 74.4)">2</text>
<text x="226.2" y="73.7">5</text>
<text x="226.2" y="76.2">6</text>
<text x="242.7" y="73.7">5</text>
<text x="242.7" y="76.2">6</text>
<text x="226.2" y="78.7">7</text>
<text x="226.2" y="81.3">8</text>
<text x="242.7" y="78.7">7</text>
<text x="242.7" y="81.3">8</text>
<text x="10.4" y="85.9">B</text>
<text x="226.2" y="87.6">1</text>
<text x="242.7" y="87.6">1</text>
<text x="285.4" y="85.9">B</text>
<text x="178" y="90.2">1</text>
<text x="178" y="92.7">2</text>
<text x="178" y="95.2">3</text>
<text x="226.2" y="90.2">2</text>
<text x="226.2" y="92.7">3</text>
<text x="226.2" y="95.2">4</text>
<text x="242.7" y="90.2">2</text>
<text x="242.7" y="92.7">3</text>
<text x="242.7" y="95.2">4</text>
<text x="226.2" y="97.8">5</text>
<text x="226.2" y="100.3">6</text>
<text x="242.7" y="97.8">5</text>
<text x="242.7" y="100.3">6</text>
<text x="104.4" y="106.7">13</text>
<text x="120.4" y="102.3" transform="rotate(-90 120.4 102.3)">9</text>
<text x="135.4" y="106.7">1</text>
<text x="143.7" y="106.7">1</text>
<text x="178" y="104.1">1</text>
<text x="178" y="106.7">2</text>
<text x="226.2" y="102.9">7</text>
<text x="226.2" y="105.4">8</text>
<text x="242.7" y="102.9">7</text>
<text x="242.7" y="105.4">8</text>
<text x="294.8" y="104.1">1</text>
<text x="294.8" y="106.7">2</text>
<text x="104.4" y="109.2">12</text>
<text x="135.4" y="109.2">2</text>
<text x="135.4" y="111.8">3</text>
<text x="143.7" y="109.2">2</text>
<text x="143.7" y="111.8">3</text>
<text x="294.8" y="109.2">3</text>
<text x="294.8" y="111.8">4</text>
<text x="36.8" y="119.9">D3</text>
<text x="36.8" y="114.8">D2</text>
<text x="135.4" y="114.3">4</text>
<text x="135.4" y="116.8">5</text>
<text x="135.4" y="119.4">6</text>
<text x="143.7" y="114.3">4</text>
<text x="143.7" y="116.8">5</text>
<text x="143.7" y="119.4">6</text>
<text x="36.8" y="125">D4</text>
<text x="104.4" y="121.9">19</text>
<text x="104.4" y="124.5">20</text>
<text x="135.4" y="121.9">7</text>
<text x="135.4" y="124.5">8</text>
<text x="143.7" y="121.9">7</text>
<text x="143.7" y="124.5">8</text>
<text x="36.8" y="130.1">D5</text>
<text x="104.4" y="129.5">18</text>
<text x="134.9" y="129.5">21</text>
<text x="143.7" y="129.5">1</text>
<text x="213.1" y="127.1" transform="rotate(-90 213.1 127.1)">1</text>
<text x="215.6" y="127.1" transform="rotate(-90 215.6 127.1)">3</text>
<text x="218.2" y="127.1" transform="rotate(-90 218.2 127.1)">5</text>
<text x="220.7" y="127.1" transform="rotate(-90 220.7 127.1)">7</text>
<text x="223.3" y="127.1" transform="rotate(-90 223.3 127.1)">9</text>
<text x="225.8" y="127.6" transform="rotate(-90 225.8 127.6)">11</text>
<text x="228.3" y="127.6" transform="rotate(-90 228.3 127.6)">13</text>
<text x="230.9" y="127.6" transform="rotate(-90 230.9 127.6)">15</text>
<text x="233.4" y="127.6" transform="rotate(-90 233.4 127.6)">17</text>
<text x="236" y="127.6" transform="rotate(-90 236 127.6)">19</text>
<text x="238.5" y="127.6" transform="rotate(-90 238.5 127.6)">21</text>
<text x="241" y="127.6" transform="rotate(-90 241 127.6)">23</text>
<text x="243.6" y="127.6" transform="rotate(-90 243.6 127.6)">25</text>
<text x="246.1" y="127.6" transform="rotate(-90 246.1 127.6)">27</text>
<text x="248.7" y="127.6" transform="rotate(-90 248.7 127.6)">29</text>
<text x="251.2" y="127.6" transform="rotate(-90 251.2 127.6)">31</text>
<text x="253.7" y="127.6" transform="rotate(-90 253.7 127.6)">33</text>
<text x="256.3" y="127.6" transform="rotate(-90 256.3 127.6)">35</text>
<text x="10.4" y="135.9">C</text>
<text x="134.9" y="132.1">22</text>
<text x="134.9" y="134.6">23</text>
<text x="134.9" y="137.2">24</text>
<text x="143.7" y="132.1">2</text>
<text x="143.7" y="134.6">3</text>
<text x="143.7" y="137.2">4</text>
<text x="213.1" y="136" transform="rotate(-90 213.1 136)">2</text>
<text x="215.6" y="136" transform="rotate(-90 215.6 136)">4</text>
<text x="218.2" y="136" transform="rotate(-90 218.2 136)">6</text>
<text x="220.7" y="136" transform="rotate(-90 220.7 136)">8</text>
<text x="223.3" y="136.5" transform="rotate(-90 223.3 136.5)">10</text>
<text x="225.8" y="136.5" transform="rotate(-90 225.8 136.5)">12</text>
<text x="228.3" y="136.5" transform="rotate(-90 228.3 136.5)">14</text>
<text x="230.9" y="136.5" transform="rotate(-90 230.9 136.5)">16</text>
<text x="233.4" y="136.5" transform="rotate(-90 233.4 136.5)">18</text>
<text x="236" y="136.5" transform="rotate(-90 236 136.5)">20</text>
<text x="238.5" y="136.5" transform="rotate(-90 238.5 136.5)">22</text>
<text x="241" y="136.5" transform="rotate(-90 241 136.5)">24</text>
<text x="243.6" y="136.5" transform="rotate(-90 243.6 136.5)">26</text>
<text x="246.1" y="136.5" transform="rotate(-90 246.1 136.5)">28</text>
<text x="248.7" y="136.5" transform="rotate(-90 248.7 136.5)">30</text>
<text x="251.2" y="136.5" transform="rotate(-90 251.2 136.5)">32</text>
<text x="253.7" y="136.5" transform="rotate(-90 253.7 136.5)">34</text>
<text x="256.3" y="136.5" transform="rotate(-90 256.3 136.5)">36</text>
<text x="285.4" y="135.9">C</text>
<text x="104.4" y="142.2">17</text>
<text x="134.9" y="139.7">25</text>
<text x="134.9" y="142.2">26</text>
<text x="143.7" y="139.7">5</text>
<text x="143.7" y="142.2">6</text>
<text x="104.4" y="147.3">15</text>
<text x="104.4" y="144.8">16</text>
<text x="134.9" y="144.8">27</text>
<text x="134.9" y="147.3">28</text>
<text x="143.7" y="144.8">7</text>
<text x="143.7" y="147.3">8</text>
<text x="120.4" y="153.6" transform="rotate(-90 120.4 153.6)">10</text>
<text x="95.4" y="161.3">1</text>
<text x="104.3" y="161.3">6</text>
<text x="95.4" y="163.8">2</text>
<text x="95.4" y="166.4">3</text>
<text x="104.3" y="166.4">4</text>
<text x="104.3" y="163.8">5</text>
<text x="10.4" y="185.9">D</text>
<text x="285.4" y="185.9">D</text>
<text x="35" y="199.9">1</text>
<text x="85" y="199.9">2</text>
<text x="135" y="199.9">3</text>
<text x="185" y="199.9">4</text>
<text x="235" y="199.9">5</text>
<text x="285" y="199.9">6</text>
</g>
<g font-size="1.8" fill="#008484">
<text x="180.4" y="15.6">+5V</text>
<text x="40.7" y="19.4">+5V</text>
<text x="58.5" y="23.2">PWR_FLAG PWR_FLAG</text>
<text x="95.3" y="21.5">leftheadlight</text>
<text x="99.6" y="19.2">J1</text>
<text x="144.4" y="23.1">J8</text>
<text x="181.5" y="22.8">L293D</text>
<text x="183" y="20.5">U2</text>
<text x="30.2" y="26.5">SW_Push</text>
<text x="32.4" y="24.2">SW6</text>
<text x="94.6" y="27.9">rightheadlight</text>
<text x="100.5" y="25.4">2</text>
<text x="144.4" y="27">J9</text>
<text x="145.3" y="25.4">batt-conn1</text>
<text x="145.3" y="29.3">batt-conn2</text>
<text x="216.6" y="24.7" transform="rotate(-90 216.6 24.7)">+5V</text>
<text x="219.1" y="28" transform="rotate(-90 219.1 28)">+3.3V</text>
<text x="239" y="28.9">P5</text>
<text x="254.7" y="29.5">GND GND GND</text>
<text x="26.1" y="35.3">R7</text>
<text x="61.7" y="35.8">GND</text>
<text x="72.4" y="35.7">+5V</text>
<text x="96.3" y="32.9">leftblinker</text>
<text x="99.6" y="30.6">J3</text>
<text x="100.5" y="31.7">2</text>
<text x="175" y="35.2">1A</text>
<text x="182.2" y="32.7" transform="rotate(-90 182.2 32.7)">VCC1</text>
<text x="187.3" y="32.7" transform="rotate(-90 187.3 32.7)">VCC2</text>
<text x="191.1" y="35.2">1Y</text>
<text x="228.8" y="34">P2</text>
<text x="264.2" y="34.6">+5V</text>
<text x="280.4" y="34.6">J14</text>
<text x="26" y="37.6">R</text>
<text x="49" y="38.3">GND</text>
<text x="95.7" y="39.3">rightblinker</text>
<text x="100.5" y="36.8">2</text>
<text x="132.8" y="37.1">GND</text>
<text x="158.8" y="39.7">+5V</text>
<text x="175" y="40.3">2A</text>
<text x="191.1" y="40.3">2Y</text>
<text x="280.5" y="36.9">12c</text>
<text x="22.3" y="47.2">GND</text>
<text x="36.3" y="45.9">GND</text>
<text x="68" y="43.4">GND</text>
<text x="96.1" y="45.6">lefttaillight</text>
<text x="100.5" y="43.2">2</text>
<text x="131.8" y="45.2" transform="rotate(-90 131.8 45.2)">+</text>
<text x="175" y="45.3">EN1,2</text>
<text x="233.1" y="46" transform="rotate(-90 233.1 46)">Power</text>
<text x="238" y="43" transform="rotate(-90 238 43)">PWM</text>
<text x="52.7" y="52.9">R</text>
<text x="52.8" y="50.6">R4</text>
<text x="55.9" y="51.9">upbutton</text>
<text x="57.8" y="49.6">SW2</text>
<text x="64.8" y="48.6">+5V</text>
<text x="95.4" y="50.7">righttaillight</text>
<text x="99.6" y="48.4">J6</text>
<text x="100.5" y="49.5">2</text>
<text x="136.3" y="49.3">M1</text>
<text x="136.3" y="51.6">Motor_DC</text>
<text x="175" y="50.4">3A</text>
<text x="191.1" y="50.4">3Y</text>
<text x="276.3" y="48.5">GND</text>
<text x="40.1" y="59.5">R2</text>
<text x="71.7" y="56.7">R</text>
<text x="71.8" y="54.4">R6</text>
<text x="131.8" y="55.1" transform="rotate(-90 131.8 55.1)">-</text>
<text x="158.8" y="55">+5V</text>
<text x="175" y="55.5">4A</text>
<text x="191.1" y="55.5">4Y</text>
<text x="40" y="61.8">R</text>
<text x="40.4" y="63.3">leftbutton</text>
<text x="42.5" y="61">SW1</text>
<text x="49.6" y="60">+5V</text>
<text x="54.3" y="63.3">centerbutton</text>
<text x="57.8" y="61">SW3</text>
<text x="64.8" y="61.3">+5V</text>
<text x="69" y="63.3">rightbutton</text>
<text x="71.8" y="61">SW5</text>
<text x="78.8" y="60">+5V</text>
<text x="107.4" y="62.5">GND</text>
<text x="131.8" y="64.3" transform="rotate(-90 131.8 64.3)">+</text>
<text x="175" y="60.6">EN3,4</text>
<text x="220.3" y="60.6">GND</text>
<text x="228.8" y="61.9">P3</text>
<text x="239" y="61.9">P6</text>
<text x="245.7" y="60.6">GND</text>
<text x="57.8" y="71.2">SW4</text>
<text x="67.4" y="71.5">+5V</text>
<text x="136.3" y="68.3">M2</text>
<text x="136.3" y="70.7">Motor_DC</text>
<text x="179.7" y="66.5" transform="rotate(-90 179.7 66.5)">GND</text>
<text x="182.2" y="66.5" transform="rotate(-90 182.2 66.5)">GND</text>
<text x="187.3" y="66.5" transform="rotate(-90 187.3 66.5)">GND</text>
<text x="189.9" y="66.5" transform="rotate(-90 189.9 66.5)">GND</text>
<text x="48.8" y="75.7">R</text>
<text x="49" y="73.4">R3</text>
<text x="54.6" y="73.5">downbutton</text>
<text x="131.8" y="74.2" transform="rotate(-90 131.8 74.2)">-</text>
<text x="233.1" y="74.4" transform="rotate(-90 233.1 74.4)">Analog</text>
<text x="238" y="73.5" transform="rotate(-90 238 73.5)">PWM</text>
<text x="56.6" y="83.6">R5</text>
<text x="177.2" y="79">GND</text>
<text x="179.8" y="79">GND GND</text>
<text x="187.4" y="79">GND</text>
<text x="45.2" y="85.3">GND</text>
<text x="56.5" y="85.9">R</text>
<text x="173.9" y="88.8">distance1</text>
<text x="176.5" y="86.5">J12</text>
<text x="228.8" y="86">P4</text>
<text x="239" y="86">P7</text>
<text x="119.4" y="90.5">+5V</text>
<text x="119.5" y="95.4">U1</text>
<text x="190.6" y="90.5">+5V</text>
<text x="194.4" y="94.3">+5V</text>
<text x="293.4" y="93.1">+5V</text>
<text x="52.8" y="96.8">GND</text>
<text x="114.6" y="97.7">MCP23017_SP</text>
<text x="176.5" y="100.5">J13</text>
<text x="181.1" y="101.8">GND</text>
<text x="233.1" y="98.5" transform="rotate(-90 233.1 98.5)">Analog</text>
<text x="109" y="107.6">SDA</text>
<text x="127.5" y="107.6">GPB0</text>
<text x="175.6" y="102.8">light1</text>
<text x="238" y="102.2" transform="rotate(-90 238 102.2)">Communication</text>
<text x="36.2" y="112.1">LED</text>
<text x="36.8" y="109.7">D1</text>
<text x="109" y="110.1">SCK</text>
<text x="121.3" y="109.1" transform="rotate(-90 121.3 109.1)">VDD</text>
<text x="127.5" y="110.1">GPB1</text>
<text x="127.5" y="112.6">GPB2</text>
<text x="183.5" y="113.8">R</text>
<text x="183.6" y="111.5">R1</text>
<text x="36.2" y="117.1">LED</text>
<text x="127.5" y="115.2">GPB3</text>
<text x="127.5" y="117.7">GPB4</text>
<text x="148.3" y="115.9">J10</text>
<text x="148.9" y="118.2">Conn_01x08_Male</text>
<text x="258.7" y="114.2">+5V</text>
<text x="36.2" y="122.2">LED</text>
<text x="92.8" y="122.3">+5V</text>
<text x="109" y="122.8">INTB</text>
<text x="109" y="125.3">INTA</text>
<text x="127.5" y="120.3">GPB5</text>
<text x="127.5" y="122.8">GPB6</text>
<text x="127.5" y="125.3">GPB7</text>
<text x="179.8" y="123.4">GND</text>
<text x="36.2" y="127.3">LED</text>
<text x="109" y="130.4">RESET</text>
<text x="127.5" y="130.4">GPA0</text>
<text x="210.2" y="130.9" transform="rotate(-90 210.2 130.9)">P1</text>
<text x="231" y="130.5">Digital</text>
<text x="36.2" y="132.4">LED</text>
<text x="127.5" y="133">GPA1</text>
<text x="127.5" y="135.5">GPA2</text>
<text x="109" y="143.1">A2</text>
<text x="127.5" y="138">GPA3</text>
<text x="127.5" y="140.6">GPA4</text>
<text x="127.5" y="143.1">GPA5</text>
<text x="148.3" y="138.8">J11</text>
<text x="148.9" y="141.1">Conn_01x08_Male</text>
<text x="31.1" y="148.1">R</text>
<text x="31.2" y="145.8">R8</text>
<text x="109" y="148.2">A0</text>
<text x="109" y="145.7">A1</text>
<text x="121.3" y="149.1" transform="rotate(-90 121.3 149.1)">VSS</text>
<text x="127.5" y="145.7">GPA6</text>
<text x="127.5" y="148.2">GPA7</text>
<text x="205.1" y="152.1">GND</text>
<text x="27.4" y="157.7">GND</text>
<text x="86.4" y="159">Conn_02x03_Counter_Clockwise</text>
<text x="99.4" y="156.7">J7</text>
<text x="118.8" y="167.9">GND</text>
<text x="107.4" y="176.8">GND</text>
</g>
<g font-size="1.1" fill="#008484">
<text x="255.9" y="15.8">P8</text>
<text x="258.4" y="15.8">P9</text>
<text x="260.6" y="15.8">P10 P11 P12 P13</text>
</g>
</svg>
